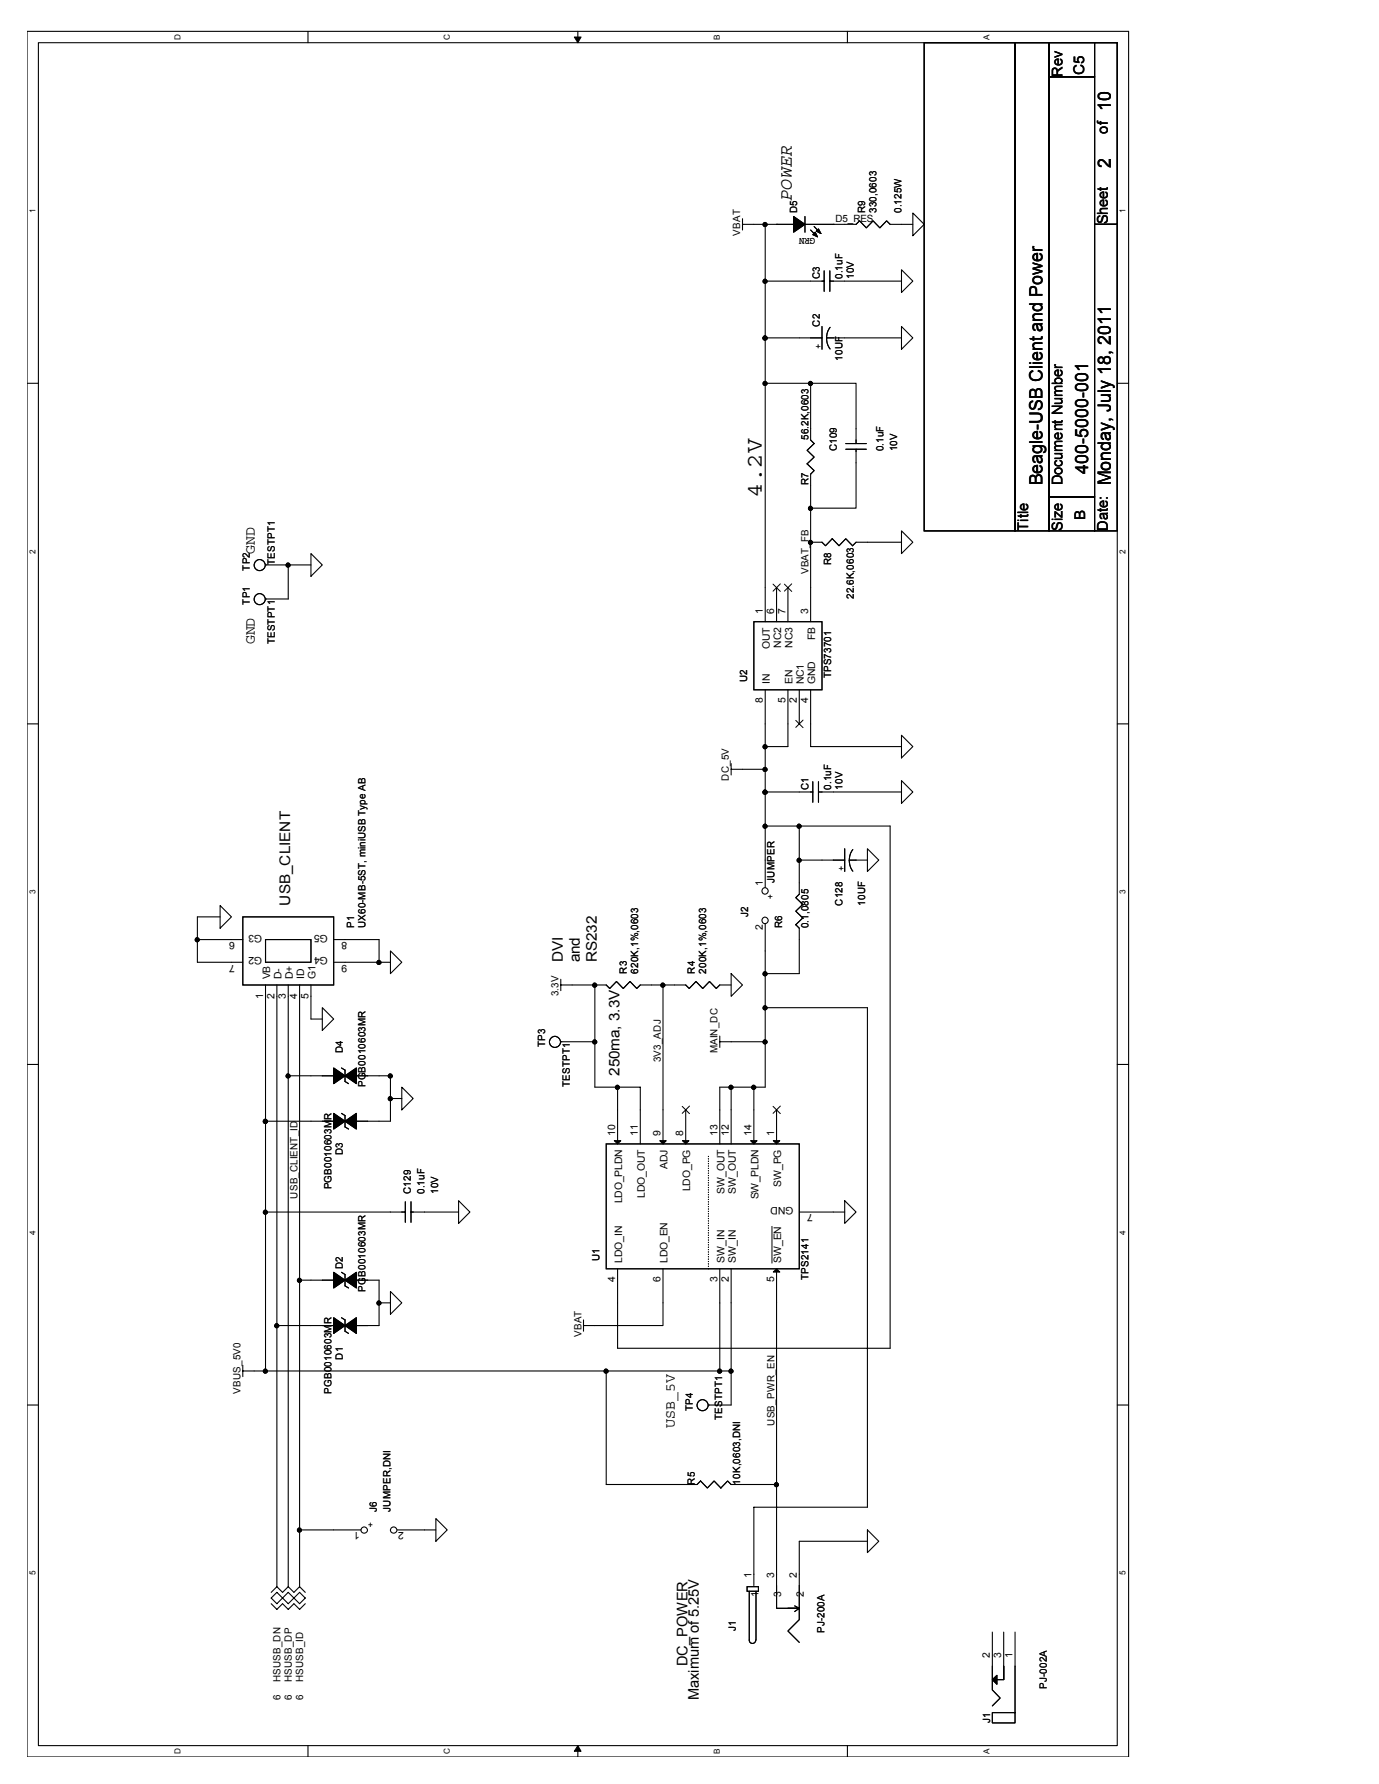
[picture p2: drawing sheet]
<svg xmlns="http://www.w3.org/2000/svg" width="216mm" height="279mm" viewBox="0 0 216 279" stroke-linecap="round" stroke-linejoin="round" font-family="sans-serif">
<path d="M4.2 4.9h172.5v270.3h-172.5zM6 6.7h168.9v266.7h-168.9z" fill="none" stroke="#000" stroke-width=".17"/>
<g fill="#fff">
<path d="M4.4 246h1.4v.7h-1.4z"/>
<path d="M175.1 246h1.4v.7h-1.4z"/>
</g>
<path d="M4.2 220h1.8M174.9 220h1.8" fill="none" stroke="#000" stroke-width=".17"/>
<g fill="#fff">
<path d="M4.4 192.7h1.4v.7h-1.4z"/>
<path d="M175.1 192.7h1.4v.7h-1.4z"/>
</g>
<path d="M4.2 166.7h1.8M174.9 166.7h1.8" fill="none" stroke="#000" stroke-width=".17"/>
<g fill="#fff">
<path d="M4.4 139.4h1.4v.6h-1.4z"/>
<path d="M175.1 139.4h1.4v.6h-1.4z"/>
</g>
<path d="M4.2 113.4h1.8M174.9 113.4h1.8" fill="none" stroke="#000" stroke-width=".17"/>
<g fill="#fff">
<path d="M4.4 86h1.4v.7h-1.4z"/>
<path d="M175.1 86h1.4v.7h-1.4z"/>
</g>
<path d="M4.2 60h1.8M174.9 60h1.8" fill="none" stroke="#000" stroke-width=".17"/>
<g fill="#fff">
<path d="M4.4 32.7h1.4v.7h-1.4z"/>
<path d="M175.1 32.7h1.4v.7h-1.4z"/>
<path d="M27.1 273.8h1.4v.9h-1.4z"/>
<path d="M27.1 5.3h1.4v.9h-1.4z"/>
<path d="M69.3 273.8h1.4v.9h-1.4z"/>
<path d="M69.3 5.3h1.4v.9h-1.4z"/>
</g>
<path d="M48.2 4.9v1.8M48.2 273.4v1.8" fill="none" stroke="#000" stroke-width=".17"/>
<g fill="#fff">
<path d="M111.5 273.9h1.4v.8h-1.4z"/>
<path d="M111.5 5.4h1.4v.8h-1.4z"/>
</g>
<path d="M90.5 4.9v1.8M90.5 273.4v1.8" fill="none" stroke="#000" stroke-width=".17"/>
<path d="M89.9 5.8h1.1l-.5 .9zM90.5 273.4l.5 .9h-1.1z" fill="#000" stroke="#000" stroke-width=".16"/>
<g fill="#fff">
<path d="M153.8 273.9h1.4v.8h-1.4z"/>
<path d="M153.8 5.4h1.4v.8h-1.4z"/>
</g>
<g fill="none" stroke="#000" stroke-width=".17">
<path d="M132.7 4.9v1.8M144.7 6.7h14.2v76.4h-14.2zM158.9 6.7h5.4v76.4h-5.4zM164.3 12h7.1v65.8h-7.1zM164.3 6.7h7.1v5.3h-7.1zM171.4 6.7h3.5v28.4h-3.5zM116.2 35.1h5.4M116.2 34.2v1.8M119.8 35.1v62.3M130.5 35.1h3.5l.6-.5 1 1.1 1.1-1.1 1.1 1.1 1-1.1 .6 .5h3.5M142.9 33.4l1.8 1.7-1.8 1.8zM171.4 35.1h3.5v48h-3.5z"/>
<path d="M119.8 52.9h5.3M119.8 44h9.2M129 42.4v3.2M129.9 44h11.2M129.9 42.4v3.2M132.2 52.9h8.9M141.1 42.2l1.8 1.8-1.8 1.8zM141.1 51.1l1.8 1.8-1.8 1.8zM119.8 60h7.1M126.9 60h7.1v7.1M126.9 60v8.9l.6 .6-1.1 1 1.1 1.1-1.1 1 1.1 1.1-.6 .6v5.3M134 72.5v7.1h-7.1v17.8"/>
<path d="M164.3 77.8h7.1v5.3h-7.1zM41.6 88.5h.1M41.6 93.8h.1M41.6 88.5h7.1M45.1 88.5v5.3h-3.5M48.7 86.7l1.8 1.8-1.8 1.8zM118 97.4h10.7v10.6h-10.7zM121.6 92v5.4M123.4 92v5.4M135.8 84.9h5.3M141.1 83.1l1.8 1.8-1.8 1.8zM114.5 119.6v1.8"/>
<path d="M119.8 108v26.7M123.4 108v8.9h-3.6M125.1 108v5.4M126.9 108v8.9h14.2M141.1 115.1l1.8 1.8-1.8 1.8zM114.5 120.5h5.3M119.8 129.4h19.6v81.8h-42.7v-7.2M119.8 124h7.5M125.1 129.4v5.3h7.1M125.1 134.7v5.3l-.5 .6 1.1 1-1.1 1.1 1.1 1.1-1.1 1 .5 .6v7.1h-5.3M127.3 122.4v3.2M128.1 124h13"/>
<path d="M128.1 122.4v3.2M132.2 132.9v3.6M133 134.7h2.8M133.5 133.1a2.88 2.88 0 0 0 0 3.3M135.8 132.9l1.8 1.8-1.8 1.8zM141.1 122.3l1.8 1.7-1.8 1.8zM30.9 147.2h5.3M34.5 141.8l1.7 1.8-1.7 1.8zM34.5 143.6h-3.6v7.1h5.3M41.6 156v19.6M43.3 156v92.5M45.1 156v92.5"/>
<path d="M46.9 156v92.5M48.7 156v3.6h1.8M50.5 157.8l1.7 1.8-1.7 1.8zM54 150.7h7.1M54 147.2h5.4v3.5M61.1 148.9l1.8 1.8-1.8 1.8zM87.8 154.3h5.3v16h7.1v3.5M87.8 153.4v1.8M102 154.3h5.4l.5 .5 1.1-1.1 1 1.1 1.1-1.1 1 1.1 .6-.5h1.8M103.8 154.3v19.5M114.5 152.5l1.7 1.8-1.7 1.7zM119.8 148.9v21.4h-7.1v3.5"/>
<path d="M119.8 157.8h16v78.3h-17.8v10.4M41.6 175.6v14.2h19.5M41.6 175.6h10.6M45.1 168.5h7.1M53.5 167.3l.5 .3v1.8l.6 .3M53.5 174.4l.5 .3v1.8l.6 .3M55.8 168.5h5.3v7.1h-5.3M61.1 172h1.8M62.9 170.3l1.8 1.7-1.8 1.8zM87.8 163.2h5.3M96.7 170.3v3.5M112.7 162.3v1.7"/>
<path d="M112.7 163.2h7.1M114.5 170.3v3.5M118 170.3v3.5M41.6 189.8v24.9M53.5 199.3l.5 .3v1.8l.6 .3M66.5 189.8h5.3M71.8 188l1.8 1.8-1.8 1.8zM130.5 189.8h1.7M132.2 188l1.8 1.8-1.8 1.8zM38 214.7h76.5M38 213.8v1.8M43.3 207.6h5.4"/>
<path d="M46.9 200.5h5.3M55.8 200.5h3.6v7.1M59.4 204h1.7M61.1 202.3l1.8 1.7-1.8 1.8zM91.4 206.7v1.8M94.9 214.7v17.8h12.5M103.8 204v3.6h-12.4M112.7 204v10.7M114.5 204v16h-3.6M121.6 204v42.5M46.9 239.6h5.3M66.5 239.6h1.7"/>
<path d="M68.2 237.8l1.8 1.8-1.8 1.8zM116.2 232.5h5.4M135.8 239.6l1.8 1.8-1.8 1.8zM42.5 251.2l.8 .9 .9-.9 .9 .9 .9-.9 .9 .9 .9-.9M43.3 248.5l-.8 .9M43.3 248.5l.9 .9 .9-.9M43.3 249.4l.9 .9-.9 .9-.8-.9zM44.2 250.3l.9-.9 .9 .9M44.2 250.3l.9 .9 .9-.9M45.1 248.5l.9 .9 .9-.9M46 250.3l.9-.9 .9 .9-.9 .9zM46.9 248.5l.9 .9"/>
<path d="M135.8 241.4h-10.7v5.1M132.7 273.4v1.8"/>
<circle cx="40.7" cy="88.5" r=".87"/>
<circle cx="40.7" cy="93.8" r=".87"/>
</g>
<g fill="#000" stroke="#000" stroke-width=".17">
<path d="M54 168.5l1.8-1.2v2.4z" fill-rule="evenodd"/>
<path d="M52.2 167.3l1.8 1.2-1.8 1.2z" fill-rule="evenodd"/>
<path d="M54 168.5l1.8-1.2v2.4z" fill-rule="evenodd"/>
<path d="M52.2 167.3l1.8 1.2-1.8 1.2z" fill-rule="evenodd"/>
<path d="M54 175.6l1.8-1.2v2.4z" fill-rule="evenodd"/>
<path d="M52.2 174.4l1.8 1.2-1.8 1.2z" fill-rule="evenodd"/>
<path d="M54 175.6l1.8-1.2v2.4z" fill-rule="evenodd"/>
<path d="M52.2 174.4l1.8 1.2-1.8 1.2z" fill-rule="evenodd"/>
<path d="M54 200.5l1.8-1.2v2.4z" fill-rule="evenodd"/>
<path d="M52.2 199.3l1.8 1.2-1.8 1.2z" fill-rule="evenodd"/>
<path d="M54 200.5l1.8-1.2v2.4z" fill-rule="evenodd"/>
<path d="M52.2 199.3l1.8 1.2-1.8 1.2z" fill-rule="evenodd"/>
<circle cx="119.8" cy="35.2" r=".32"/>
<circle cx="119.8" cy="52.9" r=".32"/>
<circle cx="119.8" cy="44.1" r=".32"/>
<circle cx="119.8" cy="60.1" r=".32"/>
<circle cx="126.9" cy="79.6" r=".32"/>
<circle cx="126.9" cy="60.1" r=".32"/>
<circle cx="45.1" cy="88.5" r=".32"/>
<circle cx="126.9" cy="84.9" r=".32"/>
<circle cx="119.8" cy="116.9" r=".32"/>
<circle cx="119.8" cy="120.5" r=".32"/>
<circle cx="119.8" cy="129.4" r=".32"/>
<circle cx="119.8" cy="124.1" r=".32"/>
<circle cx="125.1" cy="129.4" r=".32"/>
<circle cx="125.1" cy="134.7" r=".32"/>
<circle cx="30.9" cy="147.2" r=".32"/>
<circle cx="59.3" cy="150.7" r=".32"/>
<circle cx="93.1" cy="154.3" r=".32"/>
<circle cx="103.8" cy="154.3" r=".32"/>
<circle cx="119.8" cy="157.8" r=".32"/>
<circle cx="119.8" cy="152.5" r=".32"/>
<circle cx="41.5" cy="175.6" r=".32"/>
<circle cx="45.1" cy="168.5" r=".32"/>
<circle cx="61.1" cy="168.5" r=".32"/>
<circle cx="61.1" cy="172.1" r=".32"/>
<circle cx="93.1" cy="163.2" r=".32"/>
<circle cx="96.7" cy="170.3" r=".32"/>
<circle cx="114.4" cy="170.3" r=".32"/>
<circle cx="118" cy="170.3" r=".32"/>
<circle cx="119.8" cy="163.2" r=".32"/>
<circle cx="41.5" cy="189.8" r=".32"/>
<circle cx="41.5" cy="214.7" r=".32"/>
<circle cx="43.3" cy="207.6" r=".32"/>
<circle cx="46.9" cy="200.5" r=".32"/>
<circle cx="59.3" cy="204.1" r=".32"/>
<circle cx="94.9" cy="214.7" r=".32"/>
<circle cx="112.7" cy="214.7" r=".32"/>
<circle cx="114.4" cy="214.7" r=".32"/>
<circle cx="46.9" cy="239.6" r=".32"/>
<circle cx="121.6" cy="232.5" r=".32"/>
</g>
<path d="M121 91.5l1.2 1.1M122.2 91.4l-1.2 1.2M122.8 91.5l1.2 1.1M124 91.4l-1.2 1.2M124.6 112.8l1.1 1.2M125.7 112.8l-1.1 1.1" fill="none" stroke="#000" stroke-width=".16"/>
<circle cx="57" cy="239.6" r=".5" fill="#fff" stroke="#000" stroke-width=".17"/>
<path d="M52.2 239.6h4.3" fill="none" stroke="#000" stroke-width=".17"/>
<circle cx="61.6" cy="239.6" r=".5" fill="#fff" stroke="#000" stroke-width=".17"/>
<g fill="none" stroke="#000" stroke-width=".17">
<path d="M121.6 35.1h.1M121.6 35.1h8.9M126 33.9v2.5M126.9 36l1.1 1.1M127.5 35.5l1 1.1M130.5 35.1h.1M125.1 52.9h3.6M128.7 51.1v3.6M129.4 52.9h2.8M130 51.3a2.88 2.88 0 0 0 0 3.4M132.4 69.5h3.2M132.4 70.4h3.2"/>
<path d="M134 67.1v2.4M134 70.4v2.1M36.2 150.7h1.8M36.2 147.2h1.8M38 143.6h14.2v10.7h-14.2zM41.6 147.2h7.1v3.5h-7.1zM41.6 154.3v1.7M43.3 154.3v1.7M45.1 154.3v1.7M46.9 154.3v1.7M48.7 154.3v1.7M52.2 150.7h1.8"/>
<path d="M52.2 147.2h1.8M87.8 163.2h.1M61.1 189.8h2.4M63.5 188.2v3.2M64.3 189.8h2.2M64.3 188.2v3.2M48.7 207.6h3.5M53.5 206.4l.5 .3v1.8l.6 .3M55.8 207.6h3.6M62.2 239.6h4.3M107.4 232.5h1.7l.6-.6 1 1.1 1.1-1.1 1.1 1.1 1-1.1 .6 .6h1.7M110.9 220h.1"/>
<path d="M155.4 255.6v9.1l1.2 1.2-1.2 1.3M157.1 255.6v7.5M158.9 255.6v12.6M155.4 268.2h3.5v1.6h-3.5zM157.1 260.9v2.2h-1"/>
<circle cx="86.9" cy="163.2" r=".87"/>
<circle cx="110" cy="220.1" r=".87"/>
</g>
<g fill="#000" stroke="#000" stroke-width=".17">
<path d="M124.2 33.9l1.8 1.2-1.8 1.3z" fill-rule="evenodd"/>
<path d="M124.2 33.9l1.8 1.2-1.8 1.3z" fill-rule="evenodd"/>
<path d="M127.6 36.4l.4 .7-.7-.4z" fill-rule="evenodd"/>
<path d="M127.6 36.4l.4 .7-.7-.4z" fill-rule="evenodd"/>
<path d="M128.1 35.9l.4 .7-.7-.4z" fill-rule="evenodd"/>
<path d="M128.1 35.9l.4 .7-.7-.4z" fill-rule="evenodd"/>
<path d="M54 207.6l1.8-1.2v2.4z" fill-rule="evenodd"/>
<path d="M52.2 206.4l1.8 1.2-1.8 1.2z" fill-rule="evenodd"/>
<path d="M54 207.6l1.8-1.2v2.4z" fill-rule="evenodd"/>
<path d="M52.2 206.4l1.8 1.2-1.8 1.2z" fill-rule="evenodd"/>
<path d="M155.4 263.1l.7-.7v1.4z" fill-rule="evenodd"/>
<path d="M155.4 263.1l.7-.7v1.4z" fill-rule="evenodd"/>
</g>
<circle cx="119.8" cy="139.5" r=".5" fill="#fff" stroke="#000" stroke-width=".17"/>
<path d="M119.8 134.7v4.3" fill="none" stroke="#000" stroke-width=".17"/>
<circle cx="119.8" cy="144.1" r=".5" fill="#fff" stroke="#000" stroke-width=".17"/>
<g fill="none" stroke="#000" stroke-width=".17">
<path d="M126.9 84.9h1.8l.5 .6 1.1-1.1 1.1 1.1 1-1.1 1.1 1.1 .5-.6h1.8M93.1 154.3h1.8l.6 .5 1-1.1 1.1 1.1 1-1.1 1.1 1.1 .5-.5h1.8M119.8 144.7v4.2M94.9 179.2h30.2v19.5h-30.2zM96.7 173.8v5.4M100.2 173.8v5.4M103.8 173.8v5.4M107.4 173.8v5.4M112.7 173.8v5.4M114.5 173.8v5.4M118 173.8v5.4M121.6 173.8v5.4"/>
<path d="M96.7 198.7v5.3M103.8 198.7v5.3M112.7 198.7v5.3M114.5 198.7v5.3M121.6 198.7v5.3M125.1 189.8h5.4M117 248.5h1.7v.7h-1.7zM117.3 256.9a.51 .51 0 0 0 .5 .5 .51 .51 0 0 0 .5-.5M117.3 249.2v7.6M118 246.5v1.8M118.4 249.2v7.6M121.6 246.5v5.4h3.5h-1.7"/>
<path d="M124.4 251.5l.7 .4-.7 .5M125.1 246.5v7.2l-1.7 1.7 1.7 1.8"/>
</g>
<path d="M110.9 198.7v-17.8" fill="none" stroke="#000" stroke-width=".17" stroke-dasharray="0 .3"/>
<g fill="#000" stroke="#000" stroke-width=".17">
<path d="M96.2 178.6h1l-.5 .6zM103.3 178.6h1l-.5 .6zM106.8 178.6h1.1l-.5 .6zM117.5 178.6h1l-.5 .6zM121.1 178.6h1l-.5 .6zM121.1 199.2l.5-.5 .5 .5z"/>
<circle cx="119.8" cy="35.2" r=".32"/>
<circle cx="119.8" cy="52.9" r=".32"/>
<circle cx="119.8" cy="44.1" r=".32"/>
<circle cx="119.8" cy="60.1" r=".32"/>
<circle cx="126.9" cy="79.6" r=".32"/>
<circle cx="126.9" cy="60.1" r=".32"/>
<circle cx="45.1" cy="88.5" r=".32"/>
<circle cx="126.9" cy="84.9" r=".32"/>
<circle cx="119.8" cy="116.9" r=".32"/>
<circle cx="119.8" cy="120.5" r=".32"/>
<circle cx="119.8" cy="129.4" r=".32"/>
<circle cx="119.8" cy="124.1" r=".32"/>
<circle cx="125.1" cy="129.4" r=".32"/>
<circle cx="125.1" cy="134.7" r=".32"/>
<circle cx="30.9" cy="147.2" r=".32"/>
<circle cx="59.3" cy="150.7" r=".32"/>
<circle cx="93.1" cy="154.3" r=".32"/>
<circle cx="103.8" cy="154.3" r=".32"/>
<circle cx="119.8" cy="157.8" r=".32"/>
<circle cx="119.8" cy="152.5" r=".32"/>
<circle cx="41.5" cy="175.6" r=".32"/>
<circle cx="45.1" cy="168.5" r=".32"/>
<circle cx="61.1" cy="168.5" r=".32"/>
<circle cx="61.1" cy="172.1" r=".32"/>
<circle cx="93.1" cy="163.2" r=".32"/>
<circle cx="96.7" cy="170.3" r=".32"/>
<circle cx="114.4" cy="170.3" r=".32"/>
<circle cx="118" cy="170.3" r=".32"/>
<circle cx="119.8" cy="163.2" r=".32"/>
<circle cx="41.5" cy="189.8" r=".32"/>
<circle cx="41.5" cy="214.7" r=".32"/>
<circle cx="43.3" cy="207.6" r=".32"/>
<circle cx="46.9" cy="200.5" r=".32"/>
<circle cx="59.3" cy="204.1" r=".32"/>
<circle cx="94.9" cy="214.7" r=".32"/>
<circle cx="112.7" cy="214.7" r=".32"/>
<circle cx="114.4" cy="214.7" r=".32"/>
<circle cx="46.9" cy="239.6" r=".32"/>
<circle cx="121.6" cy="232.5" r=".32"/>
</g>
<path d="M106.8 173.3l1.1 1.1M107.9 173.2l-1.1 1.2M121 173.3l1.2 1.1M122.2 173.2l-1.2 1.2M120.9 192.1v5.7" fill="none" stroke="#000" stroke-width=".16"/>
<text font-size="3.7" x="119.3" y="77.8" transform="rotate(-90 119.3 77.8)">4.2V</text>
<g font-size="2.8">
<text x="173.9" y="17.4" transform="rotate(-90 173.9 17.4)">10</text>
<text x="173.9" y="26.2" transform="rotate(-90 173.9 26.2)">2</text>
<text x="124" y="31.6" transform="rotate(-90 124 31.6)">POWER</text>
<text x="163.2" y="76" transform="rotate(-90 163.2 76)">Beagle-USB Client and Power</text>
<text x="170.3" y="74.3" transform="rotate(-90 170.3 74.3)">400-5000-001</text>
<text x="173.9" y="76" transform="rotate(-90 173.9 76)">Monday, July 18, 2011</text>
</g>
<g font-size="2.3">
<text x="169.7" y="11.7" transform="rotate(-90 169.7 11.7)">C5</text>
<text x="166.3" y="12" transform="rotate(-90 166.3 12)">Rev</text>
<text x="173.4" y="20.9" transform="rotate(-90 173.4 20.9)">of</text>
<text x="173.4" y="35.1" transform="rotate(-90 173.4 35.1)">Sheet</text>
<text x="166.3" y="76" transform="rotate(-90 166.3 76)">Document Number</text>
<text x="161" y="83.1" transform="rotate(-90 161 83.1)">Title</text>
<text x="166.3" y="83.1" transform="rotate(-90 166.3 83.1)">Size</text>
<text x="169.9" y="81.4" transform="rotate(-90 169.9 81.4)">B</text>
<text x="173.4" y="83.1" transform="rotate(-90 173.4 83.1)">Date:</text>
<text x="39.9" y="86.7" transform="rotate(-90 39.9 86.7)">GND</text>
<text x="39.9" y="100.9" transform="rotate(-90 39.9 100.9)">GND</text>
<text x="45.4" y="141.8" transform="rotate(-90 45.4 141.8)">USB_CLIENT</text>
<text x="88.1" y="150.7" transform="rotate(-90 88.1 150.7)">DVI</text>
<text x="90.8" y="150.7" transform="rotate(-90 90.8 150.7)">and</text>
<text x="93.4" y="150.7" transform="rotate(-90 93.4 150.7)">RS232</text>
<text x="97" y="168.5" transform="rotate(-90 97 168.5)">250ma, 3.3V</text>
<text x="105.7" y="223.6" transform="rotate(-90 105.7 223.6)">USB_5V</text>
<text x="107.7" y="260.9" transform="rotate(-90 107.7 260.9)">DC_POWER</text>
<text x="109.4" y="266.3" transform="rotate(-90 109.4 266.3)">Maximum of 5.25V</text>
</g>
<g font-size="1.6">
<text x="124.8" y="33.4" transform="rotate(-90 124.8 33.4)">D5</text>
<text x="130.8" y="34.8">D5_RES</text>
<text x="135.5" y="33.4" transform="rotate(-90 135.5 33.4)">R9</text>
<text x="137.2" y="33.4" transform="rotate(-90 137.2 33.4)">330,0603</text>
<text x="141.1" y="33.4" transform="rotate(-90 141.1 33.4)">0.125W</text>
<text x="115.9" y="36.9" transform="rotate(-90 115.9 36.9)">VBAT</text>
<text x="127.6" y="37.3" transform="rotate(-180 127.6 37.3)">GRN</text>
<text x="128.4" y="43.7" transform="rotate(-90 128.4 43.7)">C3</text>
<text x="131.9" y="43.7" transform="rotate(-90 131.9 43.7)">0.1uF</text>
<text x="133.7" y="43.7" transform="rotate(-90 133.7 43.7)">10V</text>
<text x="128.4" y="51.1" transform="rotate(-90 128.4 51.1)">C2</text>
<text x="128.5" y="54.7" transform="rotate(-90 128.5 54.7)">+</text>
<text x="131.9" y="56.5" transform="rotate(-90 131.9 56.5)">10UF</text>
<text x="126.6" y="68.9" transform="rotate(-90 126.6 68.9)">56.2K,0603</text>
<text x="131" y="70.7" transform="rotate(-90 131 70.7)">C109</text>
<text x="138.3" y="70.7" transform="rotate(-90 138.3 70.7)">0.1uF</text>
<text x="140.5" y="70.7" transform="rotate(-90 140.5 70.7)">10V</text>
<text x="126.6" y="76" transform="rotate(-90 126.6 76)">R7</text>
<text x="39.1" y="89.4" transform="rotate(-90 39.1 89.4)">TP2</text>
<text x="43" y="88.5" transform="rotate(-90 43 88.5)">TESTPT1</text>
<text x="126.6" y="89.9" transform="rotate(-90 126.6 89.9)">VBAT_FB</text>
<text x="130.1" y="88.5" transform="rotate(-90 130.1 88.5)">R8</text>
<text x="39.1" y="94.7" transform="rotate(-90 39.1 94.7)">TP1</text>
<text x="133.7" y="93.8" transform="rotate(-90 133.7 93.8)">22.6K,0603</text>
<text x="43" y="100.9" transform="rotate(-90 43 100.9)">TESTPT1</text>
<text x="119.4" y="96.1" transform="rotate(-90 119.4 96.1)">1</text>
<text x="120.5" y="101.6" transform="rotate(-90 120.5 101.6)">OUT</text>
<text x="121.2" y="96.1" transform="rotate(-90 121.2 96.1)">6</text>
<text x="122.3" y="101.4" transform="rotate(-90 122.3 101.4)">NC2</text>
<text x="123" y="96.1" transform="rotate(-90 123 96.1)">7</text>
<text x="124.1" y="101.4" transform="rotate(-90 124.1 101.4)">NC3</text>
<text x="126.5" y="96.1" transform="rotate(-90 126.5 96.1)">3</text>
<text x="127.6" y="100.3" transform="rotate(-90 127.6 100.3)">FB</text>
<text x="117" y="106.8" transform="rotate(-90 117 106.8)">U2</text>
<text x="120.5" y="107.1" transform="rotate(-90 120.5 107.1)">IN</text>
<text x="124.1" y="107.1" transform="rotate(-90 124.1 107.1)">EN</text>
<text x="125.9" y="107.1" transform="rotate(-90 125.9 107.1)">NC1</text>
<text x="127.6" y="107.1" transform="rotate(-90 127.6 107.1)">GND</text>
<text x="130.1" y="106.3" transform="rotate(-90 130.1 106.3)">TPS73701</text>
<text x="119.4" y="110.2" transform="rotate(-90 119.4 110.2)">8</text>
<text x="123" y="110.2" transform="rotate(-90 123 110.2)">5</text>
<text x="124.8" y="110.2" transform="rotate(-90 124.8 110.2)">2</text>
<text x="126.5" y="110.2" transform="rotate(-90 126.5 110.2)">4</text>
<text x="114.1" y="122.3" transform="rotate(-90 114.1 122.3)">DC_5V</text>
<text x="126.6" y="123.7" transform="rotate(-90 126.6 123.7)">C1</text>
<text x="130.1" y="123.7" transform="rotate(-90 130.1 123.7)">0.1uF</text>
<text x="131.9" y="123.7" transform="rotate(-90 131.9 123.7)">10V</text>
<text x="132" y="136.5" transform="rotate(-90 132 136.5)">+</text>
<text x="117.1" y="143.6" transform="rotate(-90 117.1 143.6)">J2</text>
<text x="119.4" y="138.8" transform="rotate(-90 119.4 138.8)">1</text>
<text x="120.3" y="140" transform="rotate(90 120.3 140)">+</text>
<text x="121.2" y="138.3" transform="rotate(-90 121.2 138.3)">JUMPER</text>
<text x="131.9" y="141.8" transform="rotate(-90 131.9 141.8)">C128</text>
<text x="135.5" y="141.8" transform="rotate(-90 135.5 141.8)">10UF</text>
<text x="36.8" y="147.5" transform="rotate(-180 36.8 147.5)">6</text>
<text x="41.1" y="149.9" transform="rotate(-180 41.1 149.9)">G2</text>
<text x="41.1" y="146.4" transform="rotate(-180 41.1 146.4)">G3</text>
<text x="51.3" y="146.4" transform="rotate(-180 51.3 146.4)">G5</text>
<text x="51.3" y="149.9" transform="rotate(-180 51.3 149.9)">G4</text>
<text x="54.4" y="147.5" transform="rotate(-180 54.4 147.5)">8</text>
<text x="55.5" y="145.4" transform="rotate(-90 55.5 145.4)">P1</text>
<text x="57.2" y="145.4" transform="rotate(-90 57.2 145.4)">UX60-MB-5ST, miniUSB Type AB</text>
<text x="119.4" y="145.7" transform="rotate(-90 119.4 145.7)">2</text>
<text x="122.5" y="145.4" transform="rotate(-90 122.5 145.4)">R6</text>
<text x="126.6" y="145.4" transform="rotate(-90 126.6 145.4)">0.1,0805</text>
<text x="36.8" y="151.1" transform="rotate(-180 36.8 151.1)">7</text>
<text x="42.3" y="153.4" transform="rotate(-90 42.3 153.4)">VB</text>
<text x="44.1" y="153.4" transform="rotate(-90 44.1 153.4)">D-</text>
<text x="45.8" y="153.4" transform="rotate(-90 45.8 153.4)">D+</text>
<text x="47.6" y="153.4" transform="rotate(-90 47.6 153.4)">ID</text>
<text x="49.4" y="153.4" transform="rotate(-90 49.4 153.4)">G1</text>
<text x="54.4" y="151.1" transform="rotate(-180 54.4 151.1)">9</text>
<text x="98.1" y="152.5" transform="rotate(-90 98.1 152.5)">R3</text>
<text x="99.9" y="152.5" transform="rotate(-90 99.9 152.5)">620K,1%,0603</text>
<text x="108.8" y="152.5" transform="rotate(-90 108.8 152.5)">R4</text>
<text x="110.6" y="152.5" transform="rotate(-90 110.6 152.5)">200K,1%,0603</text>
<text x="41.2" y="156.4" transform="rotate(-90 41.2 156.4)">1</text>
<text x="43" y="156.4" transform="rotate(-90 43 156.4)">2</text>
<text x="44.7" y="156.4" transform="rotate(-90 44.7 156.4)">3</text>
<text x="46.5" y="156.4" transform="rotate(-90 46.5 156.4)">4</text>
<text x="48.3" y="156.4" transform="rotate(-90 48.3 156.4)">5</text>
<text x="87.5" y="156" transform="rotate(-90 87.5 156)">3.3V</text>
<text x="53.7" y="164.9" transform="rotate(-90 53.7 164.9)">D4</text>
<text x="85.3" y="164" transform="rotate(-90 85.3 164)">TP3</text>
<text x="103.5" y="166.4" transform="rotate(-90 103.5 166.4)">3V3_ADJ</text>
<text x="112.4" y="164.9" transform="rotate(-90 112.4 164.9)">MAIN_DC</text>
<text x="57.2" y="170.3" transform="rotate(-90 57.2 170.3)">PGB0010603MR</text>
<text x="89.2" y="170.3" transform="rotate(-90 89.2 170.3)">TESTPT1</text>
<text x="96.3" y="177.9" transform="rotate(-90 96.3 177.9)">10</text>
<text x="99.9" y="177.9" transform="rotate(-90 99.9 177.9)">11</text>
<text x="103.4" y="177.9" transform="rotate(-90 103.4 177.9)">9</text>
<text x="107" y="177.9" transform="rotate(-90 107 177.9)">8</text>
<text x="112.3" y="177.9" transform="rotate(-90 112.3 177.9)">13</text>
<text x="114.1" y="177.9" transform="rotate(-90 114.1 177.9)">12</text>
<text x="117.6" y="177.9" transform="rotate(-90 117.6 177.9)">14</text>
<text x="121.2" y="177.9" transform="rotate(-90 121.2 177.9)">1</text>
<text x="53.7" y="180.9" transform="rotate(-90 53.7 180.9)">D3</text>
<text x="104.5" y="183" transform="rotate(-90 104.5 183)">ADJ</text>
<text x="122.3" y="185.9" transform="rotate(-90 122.3 185.9)">SW_PG</text>
<text x="46.6" y="187.7" transform="rotate(-90 46.6 187.7)">USB_CLIENT_ID</text>
<text x="51.9" y="186.3" transform="rotate(-90 51.9 186.3)">PGB0010603MR</text>
<text x="64.3" y="187" transform="rotate(-90 64.3 187)">C129</text>
<text x="66.5" y="187" transform="rotate(-90 66.5 187)">0.1uF</text>
<text x="68.6" y="187" transform="rotate(-90 68.6 187)">10V</text>
<text x="97.4" y="188.5" transform="rotate(-90 97.4 188.5)">LDO_PLDN</text>
<text x="101" y="187.6" transform="rotate(-90 101 187.6)">LDO_OUT</text>
<text x="108.1" y="186.6" transform="rotate(-90 108.1 186.6)">LDO_PG</text>
<text x="113.4" y="187" transform="rotate(-90 113.4 187)">SW_OUT</text>
<text x="115.2" y="187" transform="rotate(-90 115.2 187)">SW_OUT</text>
<text x="118.7" y="187.8" transform="rotate(-90 118.7 187.8)">SW_PLDN</text>
<text x="124.2" y="189.1" transform="rotate(-180 124.2 189.1)">GND</text>
<text x="127.3" y="190.2" transform="rotate(-180 127.3 190.2)">7</text>
<text x="93.9" y="197.5" transform="rotate(-90 93.9 197.5)">U1</text>
<text x="97.4" y="197.8" transform="rotate(-90 97.4 197.8)">LDO_IN</text>
<text x="104.5" y="197.8" transform="rotate(-90 104.5 197.8)">LDO_EN</text>
<text x="113.4" y="197.8" transform="rotate(-90 113.4 197.8)">SW_IN</text>
<text x="115.2" y="197.8" transform="rotate(-90 115.2 197.8)">SW_IN</text>
<text x="122.3" y="197.8" transform="rotate(-90 122.3 197.8)">SW_EN</text>
<text x="53.7" y="198.7" transform="rotate(-90 53.7 198.7)">D2</text>
<text x="57.2" y="202.3" transform="rotate(-90 57.2 202.3)">PGB0010603MR</text>
<text x="96.3" y="200.8" transform="rotate(-90 96.3 200.8)">4</text>
<text x="103.4" y="200.8" transform="rotate(-90 103.4 200.8)">6</text>
<text x="112.3" y="200.8" transform="rotate(-90 112.3 200.8)">3</text>
<text x="114.1" y="200.8" transform="rotate(-90 114.1 200.8)">2</text>
<text x="121.2" y="200.8" transform="rotate(-90 121.2 200.8)">5</text>
<text x="126.6" y="200.5" transform="rotate(-90 126.6 200.5)">TPS2141</text>
<text x="91" y="209.4" transform="rotate(-90 91 209.4)">VBAT</text>
<text x="53.7" y="212.9" transform="rotate(-90 53.7 212.9)">D1</text>
<text x="37.7" y="218.3" transform="rotate(-90 37.7 218.3)">VBUS_5V0</text>
<text x="51.9" y="218.3" transform="rotate(-90 51.9 218.3)">PGB0010603MR</text>
<text x="108.5" y="220.9" transform="rotate(-90 108.5 220.9)">TP4</text>
<text x="113.1" y="222.4" transform="rotate(-90 113.1 222.4)">TESTPT1</text>
<text x="121.2" y="223.3" transform="rotate(-90 121.2 223.3)">USB_PWR_EN</text>
<text x="108.8" y="232.5" transform="rotate(-90 108.8 232.5)">R5</text>
<text x="115.9" y="232.5" transform="rotate(-90 115.9 232.5)">10K,0603,DNI</text>
<text x="56.3" y="240" transform="rotate(-180 56.3 240)">1</text>
<text x="57.6" y="239.2">+</text>
<text x="59" y="236.8" transform="rotate(-90 59 236.8)">J6</text>
<text x="61.1" y="236.8" transform="rotate(-90 61.1 236.8)">JUMPER,DNI</text>
<text x="63.2" y="240" transform="rotate(-180 63.2 240)">2</text>
<text x="117.6" y="247.1" transform="rotate(-90 117.6 247.1)">1</text>
<text x="118.7" y="250.1" transform="rotate(-90 118.7 250.1)">1</text>
<text x="121.2" y="247.1" transform="rotate(-90 121.2 247.1)">3</text>
<text x="122.3" y="250.1" transform="rotate(-90 122.3 250.1)">3</text>
<text x="124.8" y="247.1" transform="rotate(-90 124.8 247.1)">2</text>
<text x="125.9" y="250.1" transform="rotate(-90 125.9 250.1)">2</text>
<text x="115.2" y="255.4" transform="rotate(-90 115.2 255.4)">J1</text>
<text x="129.1" y="255.8" transform="rotate(-90 129.1 255.8)">PJ-200A</text>
<text x="43.9" y="263.4" transform="rotate(-90 43.9 263.4)">HSUSB_DN</text>
<text x="45.7" y="263.4" transform="rotate(-90 45.7 263.4)">HSUSB_DP</text>
<text x="47.5" y="263.4" transform="rotate(-90 47.5 263.4)">HSUSB_ID</text>
<text x="155" y="259.7" transform="rotate(-90 155 259.7)">2</text>
<text x="156.8" y="259.7" transform="rotate(-90 156.8 259.7)">3</text>
<text x="158.5" y="259.7" transform="rotate(-90 158.5 259.7)">1</text>
<text x="43.9" y="266.3" transform="rotate(-90 43.9 266.3)">6</text>
<text x="45.7" y="266.3" transform="rotate(-90 45.7 266.3)">6</text>
<text x="47.5" y="266.3" transform="rotate(-90 47.5 266.3)">6</text>
<text x="155" y="269.8" transform="rotate(-90 155 269.8)">J1</text>
<text x="163.9" y="264.5" transform="rotate(-90 163.9 264.5)">PJ-002A</text>
</g>
<g font-size="1.3">
<text x="28.2" y="6.2" transform="rotate(-90 28.2 6.2)">D</text>
<text x="70.4" y="6.2" transform="rotate(-90 70.4 6.2)">C</text>
<text x="112.7" y="6.2" transform="rotate(-90 112.7 6.2)">B</text>
<text x="154.9" y="6.2" transform="rotate(-90 154.9 6.2)">A</text>
<text x="5.5" y="33.4" transform="rotate(-90 5.5 33.4)">1</text>
<text x="176.2" y="33.4" transform="rotate(-90 176.2 33.4)">1</text>
<text x="5.5" y="86.7" transform="rotate(-90 5.5 86.7)">2</text>
<text x="176.2" y="86.7" transform="rotate(-90 176.2 86.7)">2</text>
<text x="5.5" y="140" transform="rotate(-90 5.5 140)">3</text>
<text x="176.2" y="140" transform="rotate(-90 176.2 140)">3</text>
<text x="5.5" y="193.4" transform="rotate(-90 5.5 193.4)">4</text>
<text x="176.2" y="193.4" transform="rotate(-90 176.2 193.4)">4</text>
<text x="5.5" y="246.7" transform="rotate(-90 5.5 246.7)">5</text>
<text x="176.2" y="246.7" transform="rotate(-90 176.2 246.7)">5</text>
<text x="28.2" y="274.7" transform="rotate(-90 28.2 274.7)">D</text>
<text x="70.4" y="274.7" transform="rotate(-90 70.4 274.7)">C</text>
<text x="112.7" y="274.7" transform="rotate(-90 112.7 274.7)">B</text>
<text x="154.9" y="274.7" transform="rotate(-90 154.9 274.7)">A</text>
</g>
</svg>
